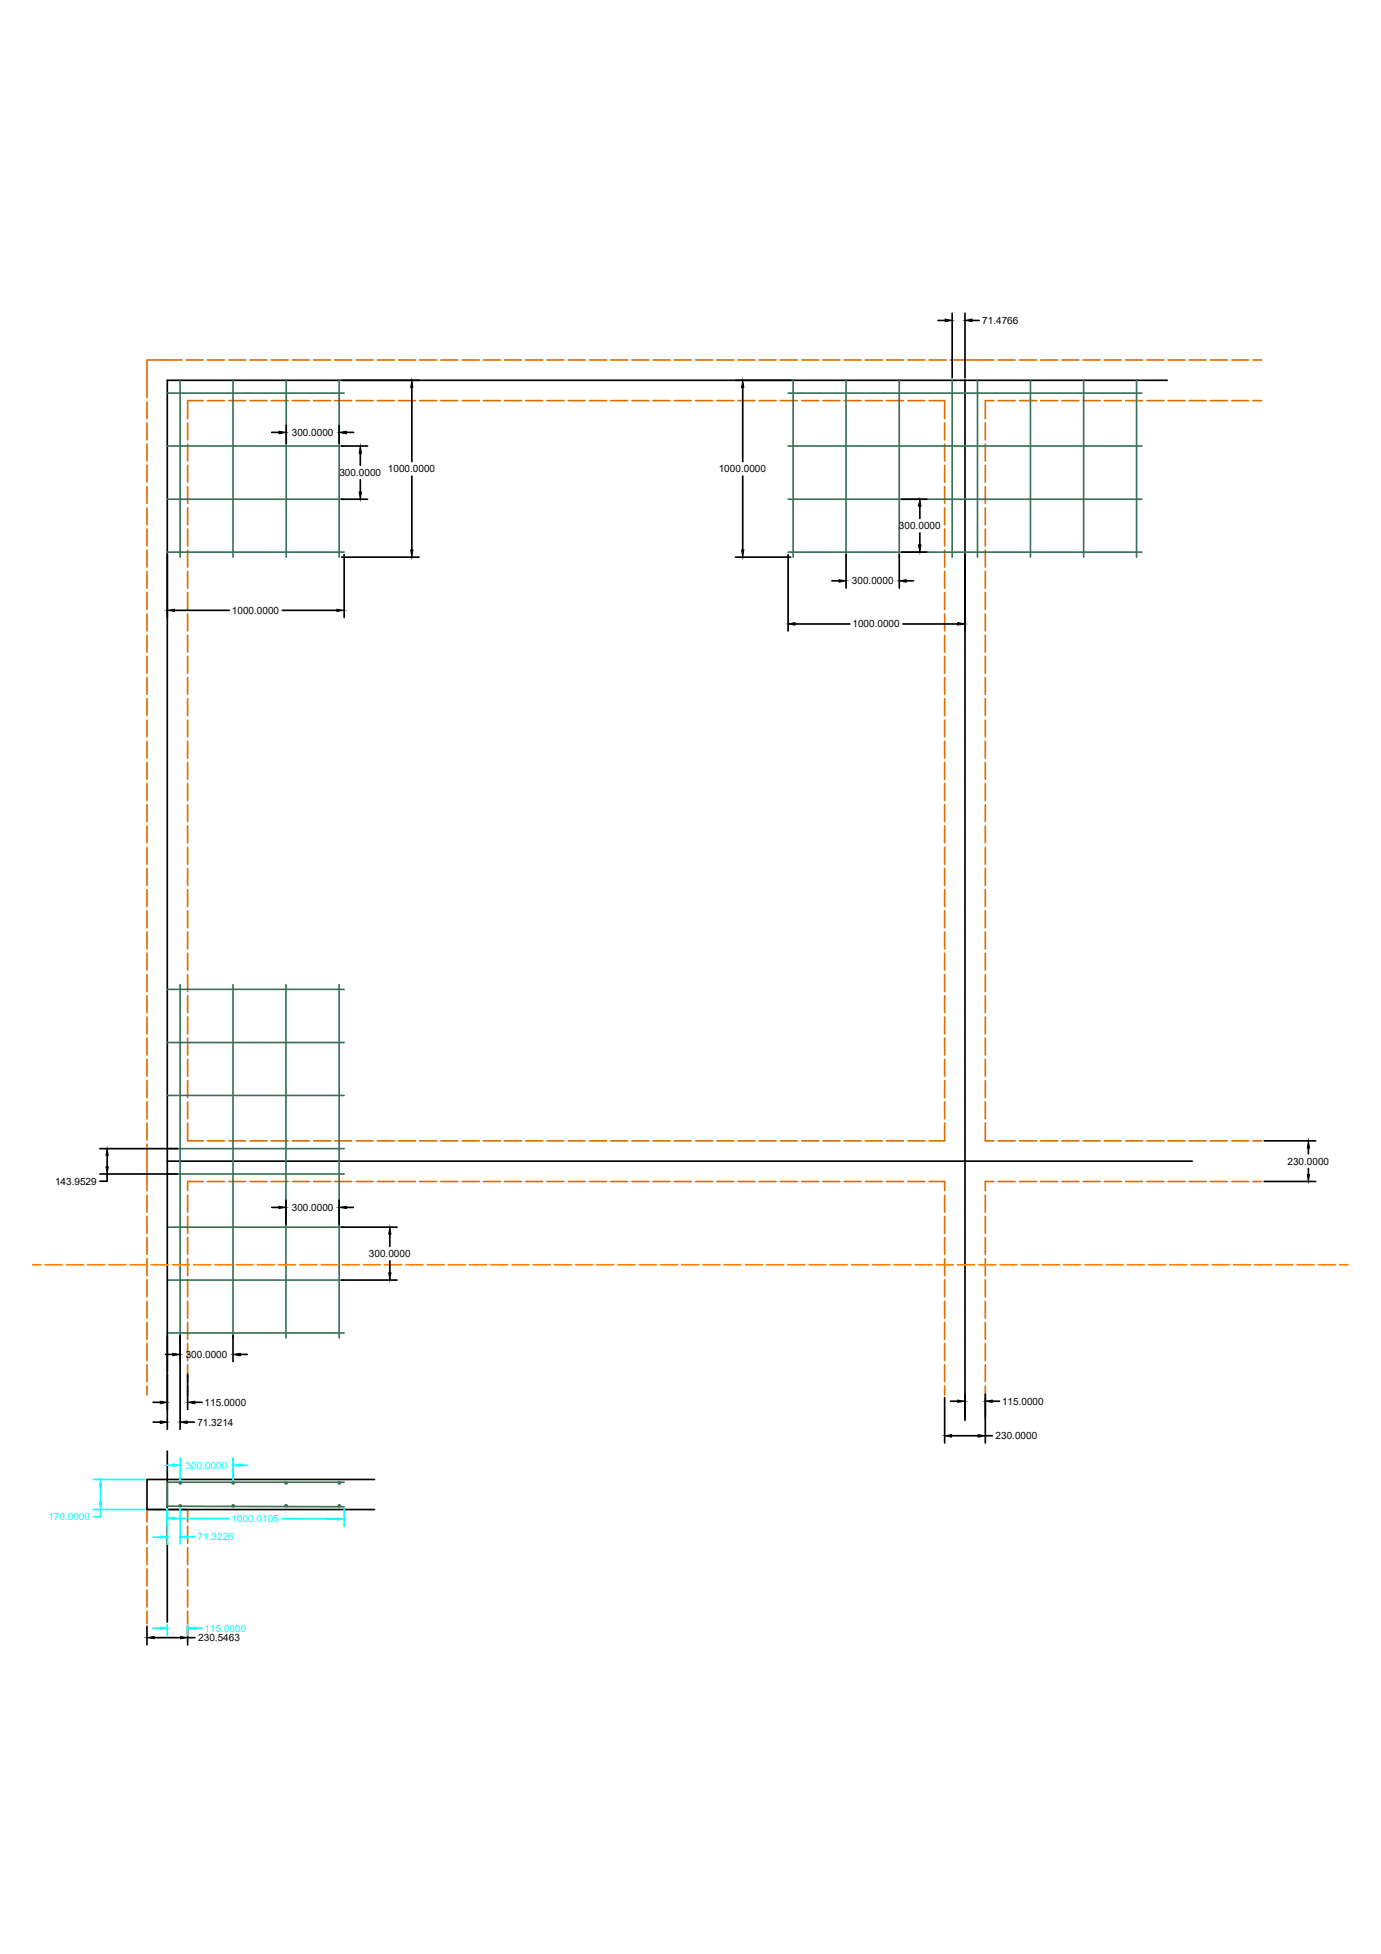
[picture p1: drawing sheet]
<svg xmlns="http://www.w3.org/2000/svg" width="210mm" height="297mm" viewBox="0 0 210 297" stroke-linecap="round" stroke-linejoin="round" font-family="sans-serif">
<!-- layer: 0 -->
<g fill="none" stroke="#000" stroke-width=".25">
<path d="M62.6 58.9v11.3M112.9 58.9v11.3M142.6 48.7h1.1M144.7 47.6v9.8M146.7 47.6v9.8M146.7 57.8v158.1M147.7 48.7h1.1M177.4 57.8h-152v159.5M41.3 65.7h1.1M43.5 64.7v2.7M51.5 64.7v2.7M51.9 67.8h4"/>
<path d="M51.9 75.9h4M52.6 65.7h1.1M54.8 68.9v1.8M54.8 72.9v1.9M62.6 72.4v11.2M112.9 72.4v11.2M137.1 75.9h3.8M139.8 76.9v1.9M26.5 92.8h8.4M42.9 92.8h8.3M51.9 84.7h11.8M52.3 84.3v9.6"/>
<path d="M111.8 84.7h8.4M119.8 84.3v11.6M120.8 94.9h8.4M126.4 88.3h1.1M128.6 84.3v5.1M136.7 84.3v5.1M137.1 83.9h3.8M137.2 94.9h8.4M137.7 88.3h1.1M139.8 81v1.8M15.2 174.6h11.8M15.2 178.5h11.8"/>
<path d="M16.3 178.5v1.1h-1.1M16.3 175.7v1.7M25.4 176.5h155.8M192.1 173.4h7.9M192.1 179.6h7.9M198.9 174.5v.9M198.9 177.6v.9M41.3 183.5h1.1M43.5 182.4v3.8M51.5 182.4v3.8M51.9 186.5h8.5M51.9 194.6h8.5"/>
<path d="M52.6 183.5h1.1M59.3 187.6v1.9M59.3 191.7v1.8M23.3 216.2h1.1M23.3 213.2h1.1M25.2 205.9h1.1M27.4 203v14.3M28.4 216.2h1.1M28.5 208.9v5.4M29.6 213.2h1.1M35.4 203v4M36.5 205.9h1.1"/>
<path d="M143.6 212.5v6.9M144.5 213h1.1M144.6 218.3h4.1M149.8 211.9v7.5M149.8 218.3h1M150.8 213h1.1M25.4 220.6v26M56.9 224.9h-34.6v4.6h34.6M22.3 247.2v2.8M23.4 248.9h4.1M28.5 247.2v2.8M28.5 248.9h1.1"/>
</g>
<!-- layer: Brick Wall -->
<g fill="none" stroke="#dd6e00" stroke-width=".25">
<path d="M27.7 54.7h-5.4v5.7M28.3 54.7h2.6M31.5 54.7h2.6M34.8 54.7h2.5M38 54.7h2.6M41.2 54.7h2.6M44.4 54.7h2.6M47.7 54.7h2.5M50.9 54.7h2.6M54.1 54.7h2.6M57.3 54.7h2.6M60.6 54.7h2.5"/>
<path d="M63.8 54.7h2.6M67 54.7h2.6M70.3 54.7h2.5M73.5 54.7h2.6M76.7 54.7h2.6M79.9 54.7h2.6M83.1 54.7h2.6M86.4 54.7h2.5M89.6 54.7h2.6M92.8 54.7h2.6M96 54.7h2.6M99.3 54.7h2.5"/>
<path d="M102.5 54.7h2.6M105.7 54.7h2.6M109 54.7h2.5M112.2 54.7h2.6M115.4 54.7h2.6M118.6 54.7h2.6M121.9 54.7h2.5M125.1 54.7h2.6M128.3 54.7h2.6M131.5 54.7h2.6M134.7 54.7h2.6M138 54.7h2.6"/>
<path d="M141.2 54.7h2.6M144.4 54.7h6.7M151.7 54.7h2.6M155 54.7h2.6M158.2 54.7h2.6M161.4 54.7h2.6M164.6 54.7h2.6M167.8 54.7h2.6M171.1 54.7h2.6M174.3 54.7h2.6M177.5 54.7h2.6M180.7 54.7h2.6"/>
<path d="M184 54.7h2.5M187.2 54.7h2.6M190.4 54.7h1.4M22.3 61.1v2.6M22.3 64.3v2.6M22.3 67.5v2.6M22.3 70.7v2.6M22.3 74v2.5M22.3 77.2v2.6M28.5 64.3v2.6M28.5 67.5v2.6M28.5 70.7v2.6"/>
<path d="M28.5 74v2.5M28.5 77.2v2.6M30.9 60.9h-2.4v2.8M31.5 60.9h2.6M34.8 60.9h2.5M38 60.9h2.6M41.2 60.9h2.6M44.4 60.9h2.6M47.7 60.9h2.5M50.9 60.9h2.6M54.1 60.9h2.6M57.3 60.9h2.6"/>
<path d="M60.6 60.9h2.5M63.8 60.9h2.6M67 60.9h2.6M70.3 60.9h2.5M73.5 60.9h2.6M76.7 60.9h2.6M79.9 60.9h2.6M83.1 60.9h2.6M86.4 60.9h2.5M89.6 60.9h2.6M92.8 60.9h2.6M96 60.9h2.6"/>
<path d="M99.3 60.9h2.5M102.5 60.9h2.6M105.7 60.9h2.6M109 60.9h2.5M112.2 60.9h2.6M115.4 60.9h2.6M118.6 60.9h2.6M121.9 60.9h2.5M125.1 60.9h2.6M128.3 60.9h2.6M131.5 60.9h2.6M134.7 60.9h2.6"/>
<path d="M138 60.9h2.6M141.2 60.9h2.4v2.8M143.6 64.3v2.6M143.6 67.5v2.6M143.6 70.7v2.6M143.6 74v2.5M143.6 77.2v2.6M149.8 64.3v2.6M149.8 67.5v2.6M149.8 70.7v2.6M149.8 74v2.5M149.8 77.2v2.6"/>
<path d="M151.1 60.9h-1.3v2.8M151.7 60.9h2.6M155 60.9h2.6M158.2 60.9h2.6M161.4 60.9h2.6M164.6 60.9h2.6M167.8 60.9h2.6M171.1 60.9h2.6M174.3 60.9h2.6M177.5 60.9h2.6M180.7 60.9h2.6M184 60.9h2.5"/>
<path d="M187.2 60.9h2.6M190.4 60.9h1.4M22.3 80.4v2.6M22.3 83.6v2.6M22.3 86.9v2.5M22.3 90.1v2.6M22.3 93.3v2.6M22.3 96.5v2.6M22.3 99.8v2.5M28.5 80.4v2.6M28.5 83.6v2.6M28.5 86.9v2.5"/>
<path d="M28.5 90.1v2.6M28.5 93.3v2.6M28.5 96.5v2.6M28.5 99.8v2.5M143.6 80.4v2.6M143.6 83.6v2.6M143.6 86.9v2.5M143.6 90.1v2.6M143.6 93.3v2.6M143.6 96.5v2.6M143.6 99.8v2.5M149.8 80.4v2.6"/>
<path d="M149.8 83.6v2.6M149.8 86.9v2.5M149.8 90.1v2.6M149.8 93.3v2.6M149.8 96.5v2.6M149.8 99.8v2.5M22.3 103v2.6M22.3 106.2v2.6M22.3 109.5v2.5M22.3 112.7v2.6M22.3 115.9v2.6M22.3 119.1v2.6"/>
<path d="M28.5 103v2.6M28.5 106.2v2.6M28.5 109.5v2.5M28.5 112.7v2.6M28.5 115.9v2.6M28.5 119.1v2.6M143.6 103v2.6M143.6 106.2v2.6M143.6 109.5v2.5M143.6 112.7v2.6M143.6 115.9v2.6M143.6 119.1v2.6"/>
<path d="M149.8 103v2.6M149.8 106.2v2.6M149.8 109.5v2.5M149.8 112.7v2.6M149.8 115.9v2.6M149.8 119.1v2.6M22.3 122.3v2.6M22.3 125.5v2.6M22.3 128.8v2.6M22.3 132v2.6M22.3 135.2v2.6M22.3 138.5v2.5"/>
<path d="M28.5 122.3v2.6M28.5 125.5v2.6M28.5 128.8v2.6M28.5 132v2.6M28.5 135.2v2.6M28.5 138.5v2.5M143.6 122.3v2.6M143.6 125.5v2.6M143.6 128.8v2.6M143.6 132v2.6M143.6 135.2v2.6M143.6 138.5v2.5"/>
<path d="M149.8 122.3v2.6M149.8 125.5v2.6M149.8 128.8v2.6M149.8 132v2.6M149.8 135.2v2.6M149.8 138.5v2.5M22.3 141.7v2.6M22.3 144.9v2.6M22.3 148.2v2.5M22.3 151.4v2.6M22.3 154.6v2.6M22.3 157.8v2.6"/>
<path d="M28.5 141.7v2.6M28.5 144.9v2.6M28.5 148.2v2.5M28.5 151.4v2.6M28.5 154.6v2.6M28.5 157.8v2.6M143.6 141.7v2.6M143.6 144.9v2.6M143.6 148.2v2.5M143.6 151.4v2.6M143.6 154.6v2.6M143.6 157.8v2.6"/>
<path d="M149.8 141.7v2.6M149.8 144.9v2.6M149.8 148.2v2.5M149.8 151.4v2.6M149.8 154.6v2.6M149.8 157.8v2.6M22.3 161v2.6M22.3 164.3v2.6M22.3 167.5v2.6M22.3 170.7v2.6M22.3 173.9v7.1M28.5 170.7v2.7h2.4"/>
<path d="M28.5 161v2.6M28.5 164.3v2.6M28.5 167.5v2.6M30.9 179.6h-2.4v1.4M31.5 173.4h2.6M31.5 179.6h2.6M34.8 173.4h2.5M34.8 179.6h2.5M38 173.4h2.6M38 179.6h2.6M41.2 173.4h2.6M41.2 179.6h2.6"/>
<path d="M44.4 173.4h2.6M44.4 179.6h2.6M47.7 173.4h2.5M47.7 179.6h2.5M50.9 173.4h2.6M50.9 179.6h2.6M54.1 173.4h2.6M54.1 179.6h2.6M57.3 173.4h2.6M57.3 179.6h2.6M60.6 173.4h2.5M60.6 179.6h2.5"/>
<path d="M63.8 173.4h2.6M63.8 179.6h2.6M67 173.4h2.6M67 179.6h2.6M70.3 173.4h2.5M70.3 179.6h2.5M73.5 173.4h2.6M73.5 179.6h2.6M76.7 173.4h2.6M76.7 179.6h2.6M79.9 173.4h2.6M79.9 179.6h2.6"/>
<path d="M83.1 173.4h2.6M83.1 179.6h2.6M86.4 173.4h2.5M86.4 179.6h2.5M89.6 173.4h2.6M89.6 179.6h2.6M92.8 173.4h2.6M92.8 179.6h2.6M96 173.4h2.6M96 179.6h2.6M99.3 173.4h2.5M99.3 179.6h2.5"/>
<path d="M102.5 173.4h2.6M102.5 179.6h2.6M105.7 173.4h2.6M105.7 179.6h2.6M109 173.4h2.5M109 179.6h2.5M112.2 173.4h2.6M112.2 179.6h2.6M115.4 173.4h2.6M115.4 179.6h2.6M118.6 173.4h2.6M118.6 179.6h2.6"/>
<path d="M121.9 173.4h2.5M121.9 179.6h2.5M125.1 173.4h2.6M125.1 179.6h2.6M128.3 173.4h2.6M128.3 179.6h2.6M131.5 173.4h2.6M131.5 179.6h2.6M134.7 173.4h2.6M134.7 179.6h2.6M138 173.4h2.6M138 179.6h2.6"/>
<path d="M141.2 179.6h2.4v1.4M143.6 161v2.6M143.6 164.3v2.6M143.6 167.5v2.6M143.6 170.7v2.7h-2.4M149.8 161v2.6M149.8 164.3v2.6M149.8 167.5v2.6M149.8 170.7v2.7h1.3M151.1 179.6h-1.3v1.4M151.7 173.4h2.6M151.7 179.6h2.6"/>
<path d="M155 173.4h2.6M155 179.6h2.6M158.2 173.4h2.6M158.2 179.6h2.6M161.4 173.4h2.6M161.4 179.6h2.6M164.6 173.4h2.6M164.6 179.6h2.6M167.8 173.4h2.6M167.8 179.6h2.6M171.1 173.4h2.6M171.1 179.6h2.6"/>
<path d="M174.3 173.4h2.6M174.3 179.6h2.6M177.5 173.4h2.6M177.5 179.6h2.6M180.7 173.4h2.6M180.7 179.6h2.6M184 173.4h2.5M184 179.6h2.5M187.2 173.4h2.6M187.2 179.6h2.6M190.4 173.4h1.4M190.4 179.6h1.4"/>
<path d="M22.3 181.7v2.6M22.3 184.9v2.6M22.3 188.1v2.6M22.3 191.3v2.6M22.3 194.5v2.6M22.3 197.8v2.6M28.5 181.7v2.6M28.5 184.9v2.6M28.5 188.1v2.6M28.5 191.3v2.6M28.5 194.5v2.6M28.5 197.8v2.6"/>
<path d="M143.6 181.7v2.6M143.6 184.9v2.6M143.6 188.1v2.6M143.6 191.3v2.6M143.6 194.5v2.6M143.6 197.8v2.6M149.8 181.7v2.6M149.8 184.9v2.6M149.8 188.1v2.6M149.8 191.3v2.6M149.8 194.5v2.6M149.8 197.8v2.6"/>
<path d="M22.3 201v2.6M22.3 204.2v2.6M22.3 207.5v2.5M22.3 210.7v1.4M28.5 201v2.6M28.5 204.2v2.6M28.5 207.5v2.5M28.5 210.7v1.4M143.6 201v2.6M143.6 204.2v2.6M143.6 207.5v2.5M143.6 210.7v1.4"/>
<path d="M149.8 201v2.6M149.8 204.2v2.6M149.8 207.5v2.5M149.8 210.7v1.4M22.3 232v2.6M22.3 235.3v2.6M22.3 238.5v2.6M25.1 229.5h-2.8v1.9M25.8 229.5h2.7v1.9M28.5 232v2.6M28.5 235.3v2.6M28.5 238.5v2.6"/>
<path d="M22.3 241.7v2.6M22.3 244.9v1.9M28.5 241.7v2.6M28.5 244.9v1.9"/>
</g>
<!-- layer: Torsional Reinforcements -->
<g fill="none" stroke="#397256" stroke-width=".25">
<path d="M25.4 59.8h26.9M27.4 57.8v26.9M35.4 57.8v26.9M43.5 57.8v26.9M51.5 57.8v26.9M119.8 59.8h53.8M120.6 57.8v26.9M128.6 57.8v26.9M136.7 57.8v26.9M144.7 57.8v26.9M148.6 57.8v26.9M156.6 57.8v26.9"/>
<path d="M164.7 57.8v26.9M172.7 57.8v26.9M25.4 67.8h26.9M25.4 75.9h26.9M119.8 67.8h53.8M119.8 75.9h53.8M25.4 83.9h26.9M119.8 83.9h53.8M25.4 158.5h26.9M25.4 150.4h26.9M27.4 149.7v53.7M35.4 149.7v53.7"/>
<path d="M43.5 149.7v53.7M51.5 149.7v53.7M25.4 174.6h26.9M25.4 166.5h26.9M25.4 178.5h26.9M25.4 186.5h26.9M25.4 194.6h26.9M25.4 202.6h26.9M52.3 225.3h-26.9v3.7l26.9 .1"/>
<circle cx="27.4" cy="225.4" r=".15"/>
<circle cx="27.4" cy="228.9" r=".15"/>
<circle cx="35.4" cy="225.4" r=".15"/>
<circle cx="35.4" cy="228.9" r=".15"/>
<circle cx="43.5" cy="228.9" r=".15"/>
<circle cx="43.5" cy="225.4" r=".15"/>
<circle cx="51.6" cy="228.9" r=".15"/>
<circle cx="51.6" cy="225.4" r=".15"/>
</g>
<!-- layer: Construction Lines -->
<path d="M27.4 228.9h.1" fill="none" stroke="#ff7f00" stroke-width=".15"/>
<g fill="none" stroke="#ff7f00" stroke-width=".25">
<path d="M4.9 192.3h1.3M6.8 192.3h2.6M10.1 192.3h2.6M13.3 192.3h2.6M16.5 192.3h2.6M19.8 192.3h2.5M23 192.3h2.6M26.2 192.3h2.6M29.4 192.3h2.6M32.7 192.3h2.5M35.9 192.3h2.6M39.1 192.3h2.6"/>
<path d="M42.3 192.3h2.6M45.6 192.3h2.6M48.8 192.3h2.6M52 192.3h2.6M55.2 192.3h2.6M58.4 192.3h2.6M61.7 192.3h2.6M64.9 192.3h2.6M68.1 192.3h2.6M71.4 192.3h2.5M74.6 192.3h2.6M77.8 192.3h2.6"/>
<path d="M81.1 192.3h2.5M84.3 192.3h2.6M87.5 192.3h2.6M90.7 192.3h2.6M93.9 192.3h2.6M97.2 192.3h2.6M100.4 192.3h2.6M103.6 192.3h2.6M106.8 192.3h2.6M110.1 192.3h2.5M113.3 192.3h2.6M116.5 192.3h2.6"/>
<path d="M119.7 192.3h2.6M123 192.3h2.5M126.2 192.3h2.6M129.4 192.3h2.6M132.7 192.3h2.5M135.9 192.3h2.6M139.1 192.3h2.6M142.3 192.3h2.6M145.5 192.3h2.6M148.8 192.3h2.6M152 192.3h2.6M155.2 192.3h2.6"/>
<path d="M158.4 192.3h2.6M161.7 192.3h2.5M164.9 192.3h2.6M168.1 192.3h2.6M171.4 192.3h2.5M174.6 192.3h2.6M177.8 192.3h2.6M181 192.3h2.6M184.3 192.3h2.5M187.5 192.3h2.6M190.7 192.3h2.6M193.9 192.3h2.6"/>
<path d="M197.1 192.3h2.6M200.4 192.3h2.6M203.6 192.3h1.3"/>
</g>
<!-- layer: 0 -->
<g fill="#000" stroke="#000" stroke-width=".15">
<path d="M62.6 57.8l.2 1.1h-.4zM112.9 57.8l.2 1.1h-.4zM143.7 48.5l1 .2-1 .2zM146.7 48.7l1-.2v.4zM42.4 65.6l1.1 .1-1.1 .2zM51.5 65.7l1.1-.1v.3zM54.8 67.8l.1 1.1h-.3zM54.6 74.8h.3l-.1 1.1zM139.8 75.9l.2 1h-.4zM25.4 92.8l1.1-.2v.3zM51.2 92.6l1.1 .2-1.1 .1zM62.4 83.6h.4l-.2 1.1z"/>
<path d="M112.7 83.6h.4l-.2 1.1zM119.8 94.9l1-.3v.4zM127.5 88.1l1.1 .2-1.1 .2zM136.7 88.3l1-.2v.4zM139.6 82.8h.4l-.2 1.1zM145.6 94.6l1.1 .3-1.1 .1zM16.3 174.6l.2 1.1h-.4zM16.1 177.4h.4l-.2 1.1zM198.9 173.4l.1 1.1h-.3zM198.7 178.5h.3l-.1 1.1zM42.4 183.4l1.1 .1-1.1 .2zM51.5 183.5l1.1-.1v.3z"/>
<path d="M59.3 186.5l.1 1.1h-.3zM59.1 193.5h.3l-.1 1.1zM24.4 216l1 .2-1 .2zM24.4 213l1 .2-1 .2zM26.3 205.7l1.1 .2-1.1 .2zM27.4 216.2l1-.2v.4zM28.5 213.2l1.1-.2v.4zM35.4 205.9l1.1-.2v.4zM143.6 218.3l1-.2v.4zM145.6 212.8l1.1 .2-1.1 .2zM148.7 218.1l1.1 .2-1.1 .2zM149.8 213l1-.2v.4z"/>
<path d="M22.3 248.9l1.1-.1v.3zM27.5 248.8l1 .1-1 .2z"/>
</g>
<!-- layer: Dimensions -->
<g fill="none" stroke="#0ff" stroke-width=".25">
<path d="M14.2 224.9h7.8M14.2 229.5h7.8M15.3 229.5v1.1h-1.1M15.3 226v2.4M23.3 233.7h1.1M25.2 222.7h1.1M25.4 231.9v-2.6l.1 5.5M26.5 230.8h8.3M27.4 221.6v3.5M27.4 229.3v5.4M28.5 233.6h1.1M35.4 221.6v3.5"/>
<path d="M36.5 222.7h1.1M42.9 230.9h8.3M52.3 229.4v2.6M23.3 247.5h1.1M25.4 247v1.6M28.5 247v1.6M29.6 247.5h1.1"/>
</g>
<g fill="#0ff" stroke="#0ff" stroke-width=".15">
<path d="M15.3 224.9l.1 1.1h-.3z"/>
<path d="M15.1 228.4h.3l-.1 1.1z"/>
<path d="M24.4 247.3l1 .2-1 .2z"/>
<path d="M28.5 247.5l1.1-.2v.4z"/>
<path d="M26.3 222.5l1.1 .2-1.1 .2z"/>
<path d="M35.4 222.7l1.1-.2v.4z"/>
<path d="M24.4 233.5l1.1 .2-1.1 .1z"/>
<path d="M27.4 233.7l1.1-.2v.3z"/>
<path d="M25.4 230.8l1.1-.2v.4z"/>
<path d="M51.2 230.7l1.1 .2-1.1 .2z"/>
</g>
<g font-size="1.5">
<text x="149.3" y="49.2">71.4766</text>
<text x="44.4" y="66.3">300.0000</text>
<text x="59" y="71.8">1000.0000</text>
<text x="109.2" y="71.8">1000.0000</text>
<text x="51.6" y="72.4">300.0000</text>
<text x="136.6" y="80.4">300.0000</text>
<text x="129.5" y="88.8">300.0000</text>
<text x="35.2" y="93.3">1000.0000</text>
<text x="129.6" y="95.4">1000.0000</text>
<text x="195.7" y="177.1">230.0000</text>
<text x="8.4" y="180.1">143.9529</text>
<text x="44.4" y="184.1">300.0000</text>
<text x="56.1" y="191.1">300.0000</text>
<text x="28.2" y="206.4">300.0000</text>
<text x="31.1" y="213.7">115.0000</text>
<text x="152.3" y="213.6">115.0000</text>
<text x="30" y="216.7">71.3214</text>
<text x="151.3" y="218.8">230.0000</text>
<text x="30.1" y="249.5">230.5463</text>
</g>
<g font-size="1.5" fill="#0ff">
<text x="28.2" y="223.3">300.0000</text>
<text x="7.4" y="231.1">170.0000</text>
<text x="35.2" y="231.4">1000.0105</text>
<text x="30" y="234.2">71.3226</text>
<text x="31.1" y="248.1">115.0000</text>
</g>
</svg>
